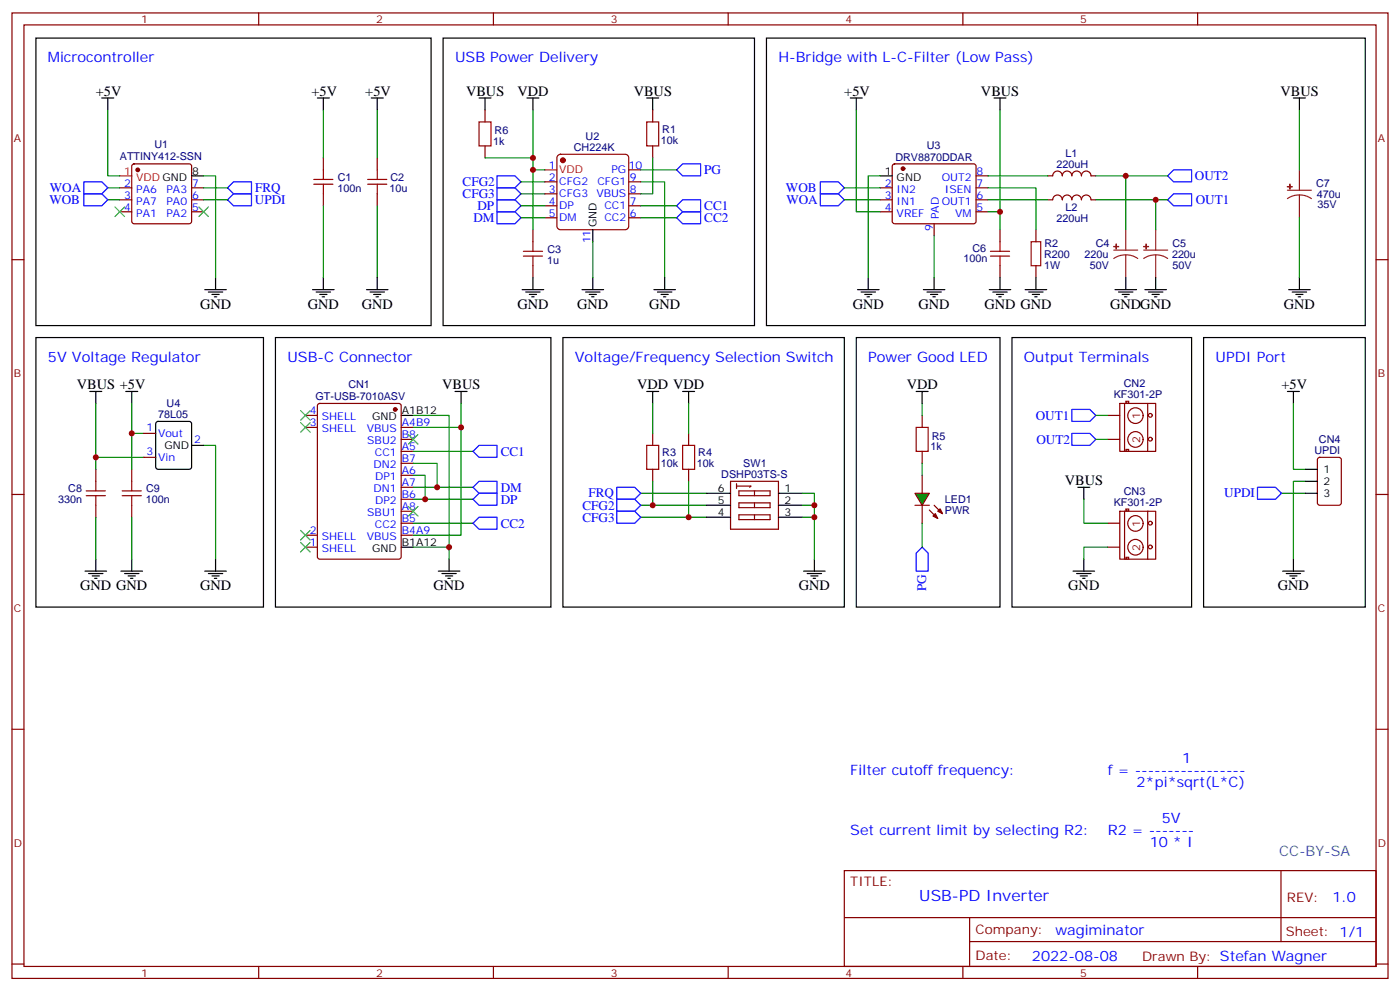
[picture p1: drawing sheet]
<svg xmlns="http://www.w3.org/2000/svg" width="412mm" height="292mm" viewBox="0 0 412 292" stroke-linecap="round" stroke-linejoin="round" font-family="sans-serif">
<g fill="none" stroke="#870000" stroke-width=".35">
<path d="M3.5 3.8h405.4v284.3h-405.4zM7.1 7.3h398.2v277.3h-398.2zM76.2 3.8v3.5M145.3 3.8v3.5M214.5 3.8v3.5M283.6 3.8v3.5M352.8 3.8v3.5M192.3 32.4v3.5M35.3 55.3h3.5M35.3 58.8h3.5M39 48.5l.5-.2h16.2l.5 .2 .2 .5v16.2l-.2 .5-.5 .2h-16.2l-.5-.2-.2-.5v-16.2zM56.4 55.3h3.6"/>
<path d="M56.4 58.8h3.6M95.2 46.5v3.5M95.2 57.1v3.5M111.1 46.5v3.5M111.1 57.1v3.5M160.5 53.6h3.5M160.5 57.1h3.5M185.2 53.6h3.5M185.2 57.1h3.5M185.2 50h3.5M192.3 43v3.5M259.3 55.3h3.5"/>
<path d="M259.3 58.8h3.5M263.1 48.5l.4-.2h23.3l.5 .2 .2 .5-.1 16.5-.6 .4-23.5-.1-.5-.6v-16.2zM287.5 55.3h3.5M287.5 58.8h3.5M287.5 51.8h3.5M308.7 51.8h1.4a1.41 1.41 0 0 1 1.4-1.4 1.41 1.41 0 0 1 1.4 1.4 1.41 1.41 0 0 1 1.4-1.4 1.41 1.41 0 0 1 1.4 1.4 1.41 1.41 0 0 1 1.4-1.4 1.41 1.41 0 0 1 1.5 1.4 1.41 1.41 0 0 1 1.4-1.4 1.41 1.41 0 0 1 1.4 1.4h1.4M308.7 58.8h1.4a1.41 1.41 0 0 1 1.4-1.4 1.41 1.41 0 0 1 1.4 1.5 1.41 1.41 0 0 1 1.4-1.5 1.41 1.41 0 0 1 1.4 1.5 1.41 1.41 0 0 1 1.4-1.5 1.41 1.41 0 0 1 1.5 1.5 1.41 1.41 0 0 1 1.4-1.5 1.41 1.41 0 0 1 1.4 1.5l1.4-.1M3.5 76.5h3.6M35.3 62.4h3.5M56.4 62.4h3.6M157 67.7v3.5M157 78.2v3.6"/>
<path d="M160.5 60.6h3.5M160.5 64.1h3.5M185.2 60.6h3.5M185.2 64.1h3.5M259.3 62.4h3.5M275.2 65.9v3.5M287.5 62.4h3.5M294.6 67.7v3.5M294.6 78.2v3.6M305.2 67.7v3.5M305.2 78.2v3.6M405.3 76.5h3.6"/>
<path d="M93.7 119l.5-.2h23.3l.6 .4 .1 44.8-.5 .6-23.5 .1-.7-.5v-44.7zM28.2 138.2v3.5M38.8 138.2v3.5M42.3 127.6h3.6M42.3 134.7h3.6M90 122.3h3.5M90 125.9h3.5M118.2 125.9h3.5M118.2 140h3.5M118.2 136.5h3.5M118.2 132.9h3.5M118.2 129.4h3.5"/>
<path d="M192.3 127.6v3.6M192.3 138.2v3.5M202.8 127.6v3.6M202.8 138.2v3.5M271.6 122.3v3.6M271.6 132.9v3.6M271.6 140v5.3M3.5 145.6h3.6M28.2 148.8v3.5M38.8 148.8v3.5M90 157.6h3.5M118.2 157.6h3.5"/>
<path d="M118.2 154.1h3.5M118.2 150.6h3.5M118.2 147h3.5M118.2 143.5h3.5M215.2 141.7h14.1v14.2h-14.1zM217 142.5v1.4M217 143.2h4.2l-.4 .3M217.7 144.6h9.1v1.4h-9.1zM217.7 148.1h9.1v1.4h-9.1zM217.7 151.6h9.1v1.4h-9.1zM222.2 144.6v1.4M222.2 148.1v1.4"/>
<path d="M222.2 151.6v1.4M271.6 148.8v5.3M405.3 145.6h3.6M90 161.1h3.5M3.5 214.8h3.6M405.3 214.8h3.6M248.7 256.4h156.6v28.2h-156.6zM377.3 256.4v20.9M248.7 270.2h156.5M285.6 277.3h119.6M285.6 270.2v14.2M3.5 283.9h3.6"/>
<path d="M76.2 284.6v3.5M145.3 284.6v3.5M214.5 284.6v3.5M283.6 284.6v3.5M352.8 284.6v3.5M405.3 283.9h3.6"/>
</g>
<g fill="none" stroke="#a10000" stroke-width=".35">
<path d="M190.5 35.9h3.5v7.1h-3.5zM92.4 52.8h5.7M92.4 54.3h5.7M95.2 50v2.8M95.2 54.3v2.8M108.3 52.8h5.6M108.3 54.3h5.6M111.1 50v2.8M111.1 54.3v2.8M154.2 75.4h5.6M154.2 74h5.6M157 71.2v2.8"/>
<path d="M157 75.4v2.8M291.7 75.4h5.7M291.7 74h5.7M294.6 71.2v2.8M294.6 75.4v2.8M303.7 71.2h2.9v7h-2.9zM190.5 131.2h3.5v7h-3.5zM201.1 131.2h3.5v7h-3.5zM269.9 125.9h3.5v7h-3.5zM25.4 146h5.6M25.4 144.6h5.6M28.2 141.7v2.9"/>
<path d="M28.2 146v2.8M36 146h5.6M36 144.6h5.6M38.8 141.7v2.9M38.8 146v2.8"/>
</g>
<g fill="none" stroke="#008700" stroke-width=".35">
<path d="M31.7 32.4v19.4h3.6M95.2 32.4v14.1M111.1 32.4v14.1M157 32.4v17.6h3.5M252.2 32.4v30h7.1M294.6 32.4v30h-3.6M382.8 32.4v17.6M31.7 55.3h3.6M31.7 58.8h3.6M60 51.8h3.5v30M60 55.3h7M60 58.8h7"/>
<path d="M153.5 57.1h7M153.5 53.6h7M157 50v17.7M188.7 53.6h7.1v28.2M188.7 50h10.6M192.3 46.5v10.6h-3.6M248.7 55.3h10.6M248.7 58.8h10.6M259.3 51.8h-3.5v30M291 55.3h14.2v12.4M291 58.8h17.7M291 51.8h17.7"/>
<path d="M322.8 58.8h21.2M322.8 51.8h21.2M331.6 51.8v15.9M340.4 58.8v8.9M95.2 60.6v21.2M111.1 60.6v21.2M153.5 60.6h7M153.5 64.1h7M174.6 71.2v10.6M188.7 60.6h10.6M188.7 64.1h10.6M275.2 69.4v12.4"/>
<path d="M294.6 62.4v5.3M382.8 64.1v17.7M28.2 118.8v15.9h14.1M38.8 118.8v8.8h3.5M135.8 118.8v38.8h-14.1M192.3 118.8v8.8M202.8 118.8v8.8M28.2 134.7v3.5M38.8 127.6v10.6M60 131.2h3.5v33.5M121.7 122.3h10.6v42.4M121.7 136.5h7.1v7"/>
<path d="M121.7 140h3.5v7M121.7 125.9h14.1M121.7 132.9h17.6M28.2 152.3v12.4M38.8 152.3v12.4M121.7 154.1h17.6M121.7 143.5h17.6M121.7 147h17.6M188.7 152.3h19.4M188.7 148.8h19.4M188.7 145.3h19.4M192.3 141.7v7.1"/>
<path d="M202.8 141.7v10.6M236.4 145.3h3.5v19.4M236.4 152.3h3.5M236.4 148.8h3.5M121.7 161.1h10.6"/>
</g>
<g fill="none" stroke="#000" stroke-width=".35">
<path d="M10.6 11.2h116.4v84.7h-116.4zM130.5 11.2h91.7v84.7h-91.7zM225.8 11.2h176.4v84.7h-176.4zM30 28.9h3.5M31.7 28.9v3.5M93.5 28.9h3.5M95.2 28.9v3.5M109.4 28.9h3.5M111.1 28.9v3.5M155.2 28.9h3.5M157 28.9v3.5M190.5 28.9h3.5"/>
<path d="M192.3 28.9v3.5M250.5 28.9h3.5M252.2 28.9v3.5M292.8 28.9h3.5M294.6 28.9v3.5M381 28.9h3.5M382.8 28.9v3.5M56.4 51.8h3.6M259.3 51.8h3.5M174.6 67.7v3.5M10.6 99.4h67v79.4h-67zM60.3 85.3h6.4"/>
<path d="M61.4 86h4.2M62.4 86.7h2.2M63.1 87.4h.8M63.5 81.8v3.5M81.1 99.4h81.2v79.4h-81.2zM92.1 85.3h6.3M93.1 86h4.3M94.2 86.7h2.1M94.9 87.4h.7M95.2 81.8v3.5M107.9 85.3h6.4M109 86h4.2"/>
<path d="M110.1 86.7h2.1M110.8 87.4h.7M111.1 81.8v3.5M153.8 85.3h6.4M154.9 86h4.2M155.9 86.7h2.1M156.6 87.4h.7M157 81.8v3.5M165.8 99.4h82.9v79.4h-82.9zM171.4 85.3h6.4M172.5 86h4.2M173.6 86.7h2.1"/>
<path d="M174.3 87.4h.7M174.6 81.8v3.5M192.6 85.3h6.4M193.7 86h4.2M194.7 86.7h2.1M195.4 87.4h.7M195.8 81.8v3.5M252.6 85.3h6.3M253.6 86h4.3M254.7 86.7h2.1M255.4 87.4h.7M255.8 81.8v3.5"/>
<path d="M272 85.3h6.3M273 86h4.3M274.1 86.7h2.1M274.8 87.4h.7M275.2 81.8v3.5M291.4 85.3h6.3M292.5 86h4.2M293.5 86.7h2.1M294.2 87.4h.7M294.6 81.8v3.5M302 85.3h6.3M303 86h4.3"/>
<path d="M304.1 86.7h2.1M304.8 87.4h.7M305.2 81.8v3.5M328.4 85.3h6.4M329.5 86h4.2M330.6 86.7h2.1M331.3 87.4h.7M331.6 81.8v3.5M337.3 85.3h6.3M338.3 86h4.2M339.4 86.7h2.1M340.1 87.4h.7"/>
<path d="M340.4 81.8v3.5M379.6 85.3h6.3M380.6 86h4.3M381.7 86.7h2.1M382.4 87.4h.7M382.8 81.8v3.5M26.5 115.3h3.5M28.2 115.3v3.5M37 115.3h3.6M38.8 115.3v3.5M134.1 115.3h3.5M135.8 115.3v3.5"/>
<path d="M190.5 115.3h3.5M192.3 115.3v3.5M201.1 115.3h3.5M202.8 115.3v3.5M46.1 124.3l.5-.2h9.1l.5 .2 .2 .5v12.7l-.2 .5-.5 .2h-9.1l-.5-.2-.2-.5v-12.7zM56.4 131.2h3.6M118.2 122.3h3.5M208.1 152.3h7.1M208.1 148.8h7.1M208.1 145.3h7.1M229.3 152.3h7.1M229.3 148.8h7.1"/>
<path d="M229.3 145.3h7.1M25 168.2h6.4M26.1 168.9h4.2M27.2 169.6h2.1M27.9 170.3h.7M28.2 164.7v3.5M35.6 168.2h6.4M36.7 168.9h4.2M37.7 169.6h2.2M38.5 170.3h.7M38.8 164.7v3.5M60.3 168.2h6.4"/>
<path d="M61.4 168.9h4.2M62.4 169.6h2.2M63.1 170.3h.8M63.5 164.7v3.5M118.2 161.1h3.5M129.1 168.2h6.4M130.2 168.9h4.2M131.2 169.6h2.1M131.9 170.3h.7M132.3 164.7v3.5M236.7 168.2h6.4M237.8 168.9h4.2"/>
<path d="M238.8 169.6h2.1M239.5 170.3h.7M239.9 164.7v3.5"/>
</g>
<g fill="#870000" stroke="#870000" stroke-width=".35">
<circle cx="40.6" cy="50" r=".53"/>
<circle cx="266" cy="49.7" r=".53"/>
<circle cx="116.4" cy="120.6" r=".53"/>
</g>
<path d="M35.3 51.8h3.5M160.5 50h3.5" fill="none" stroke="#f00" stroke-width=".35"/>
<g fill="none" stroke="#00f" stroke-width=".35">
<path d="M24.7 53.6h5.3l1.7 1.7-1.7 1.8h-5.3zM24.7 57.1h5.3l1.7 1.7-1.7 1.8h-5.3zM67 58.8l1.8-1.7h5.3v3.5h-5.3zM68.8 53.6h5.3v3.5h-5.3l-1.8-1.8zM146.4 55.3h5.3l1.8 1.8-1.8 1.7h-5.3zM146.4 51.8h5.3l1.8 1.8-1.8 1.7h-5.3zM146.4 58.8h5.3l1.8 1.8-1.8 1.8h-5.3zM199.3 50l1.8-1.7h5.3v3.5h-5.3zM241.7 57.1h5.2l1.8 1.7-1.8 1.8h-5.2zM241.7 53.6h5.2l1.8 1.7-1.8 1.8h-5.2zM344 58.8l1.7-1.7h5.3v3.5h-5.3zM345.7 50h5.3v3.6h-5.3l-1.7-1.8z"/>
<path d="M146.4 62.4h5.3l1.8 1.7-1.8 1.8h-5.3zM199.3 60.6l1.8-1.8h5.3v3.6h-5.3zM199.3 64.1l1.8-1.7h5.3v3.5h-5.3zM139.3 132.9l1.8-1.7h5.3v3.5h-5.3zM139.3 143.5l1.8-1.8h5.3v3.6h-5.3zM139.3 147l1.8-1.7h5.3v3.5h-5.3zM139.3 154.1l1.8-1.8h5.3v3.6h-5.3zM181.7 150.6h5.3l1.7 1.7-1.7 1.8h-5.3zM181.7 147h5.3l1.7 1.8-1.7 1.8h-5.3zM271.6 161.1l1.8 1.8v5.3h-3.5v-5.3z"/>
</g>
<path d="M164.3 45.9l.8-.5h19l.9 .5 .2 .6v20.1l-.2 .6-.9 .5h-19l-.6-.3-.5-.8v-20.1z" fill="none" stroke="#900" stroke-width=".35"/>
<circle cx="165.8" cy="47.2" r=".71" fill="#900" stroke="#900" stroke-width=".35"/>
<g fill="none" stroke="#8c2424" stroke-width=".35">
<path d="M379.2 56h7.1M382.8 57.4l1.8 .3 1.7 .8M382.8 57.4l-1.9 .3-1.7 .8M382.8 50v6M382.8 57.4v6.7M328.1 73.7h7M331.6 75.1l1.9 .2 1.6 .8M331.6 75.1l-1.8 .2-1.7 .8M331.6 67.7v6M331.6 75.1v6.7M336.9 73.7h7.1M340.4 75.1l1.9 .2 1.7 .8"/>
<path d="M340.4 75.1l-1.8 .2-1.7 .8M340.4 67.7v6M340.4 75.1v6.7"/>
</g>
<g fill="#8c2424" stroke="#8c2424" stroke-width=".35">
<path d="M328.1 72.6h1.4z"/>
<path d="M328.8 71.9v1.4z"/>
<path d="M336.9 72.6h1.4z"/>
<path d="M337.6 71.9v1.4z"/>
<path d="M379.2 55h1.4z"/>
<path d="M379.9 54.3l.1 1.4z"/>
</g>
<path d="M88.5 120.9l2.9 2.9M88.5 124.5l2.9 2.8M91.4 120.9l-2.9 2.9M91.4 124.5l-2.9 2.8M120.3 128l2.8 2.8M123.1 128l-2.8 2.8M88.5 156.2l2.9 2.8M88.5 159.7l2.9 2.9M91.4 156.2l-2.9 2.8M91.4 159.7l-2.9 2.9M120.3 149.2l2.8 2.8M123.1 149.2l-2.8 2.8" fill="none" stroke="#3c3" stroke-width=".35"/>
<path d="M269.5 145.3h4.3l-2.2 3.5z" fill="#0c0" stroke="#870000" stroke-width=".35"/>
<g fill="none" stroke="#870000" stroke-width=".35">
<path d="M142.9 32.4v3.5M142.9 43v3.5M329.8 118.8h10.6v14.1h-10.6zM331.3 118.8v14.1M331.6 118.2h.9v.5h-.9zM338.1 118.8v14.2M331.7 132.4h.8v.5h-.8zM388.3 134.9l.5-.2h5.6l.7 .4v13l-.5 .6-5.8 .1-.7-.5v-12.9zM269.5 148.8h4.3M273.8 150.2l2.4 2.5M275.2 148.8l2.4 2.5M329.8 150.6h10.6v14.1h-10.6z"/>
<path d="M331.3 150.6v14.1M331.6 149.9h.9v.6h-.9zM338.1 150.6v14.1M331.7 164.1h.8v.6h-.8z"/>
<circle cx="334.4" cy="129.4" r="2.28"/>
<circle cx="334.4" cy="122.4" r="2.28"/>
<circle cx="338.9" cy="122.3" r=".56"/>
<circle cx="338.9" cy="129.3" r=".56"/>
<circle cx="334.4" cy="154.2" r="2.28"/>
<circle cx="338.9" cy="154.1" r=".56"/>
<circle cx="334.4" cy="161.2" r="2.28"/>
<circle cx="338.9" cy="161.1" r=".56"/>
</g>
<g fill="#870000" stroke="#870000" stroke-width=".35">
<path d="M274.8 152l.7-.7 .7 1.4z"/>
<path d="M276.2 150.6l.7-.7 .7 1.4z"/>
</g>
<path d="M142.9 46.5h14.1M271.6 118.8v3.5M381 118.8v19.4h3.5M271.6 136.5v3.5M322.8 122.3h3.5M322.8 129.4h3.5M271.6 154.1v7M319.3 147v7.1h7M377.5 145.3h7M384.5 141.7h-3.5v23M326.3 161.1h-7v3.6" fill="none" stroke="#008700" stroke-width=".35"/>
<g fill="none" stroke="#000" stroke-width=".35">
<path d="M141.1 28.9h3.5M142.9 28.9v3.5M252.2 99.4h42.4v79.4h-42.4zM298.1 99.4h52.9v79.4h-52.9zM354.5 99.4h47.7v79.4h-47.7zM269.9 115.3h3.5M271.6 115.3v3.5M379.2 115.3h3.6M381 115.3v3.5M384.5 138.2h3.6M317.5 143.5h3.5M319.3 143.5v3.5"/>
<path d="M384.5 145.3h3.6M384.5 141.7h3.6M316.1 168.2h6.3M317.1 168.9h4.3M318.2 169.6h2.1M318.9 170.3h.7M319.3 164.7v3.5M377.8 168.2h6.4M378.9 168.9h4.2M379.9 169.6h2.2M380.6 170.3h.8M381 164.7v3.5"/>
</g>
<path d="M326.3 122.3h3.5M326.3 129.4h3.5M326.3 154.1h3.5M326.3 161.1h3.5" fill="none" stroke="#800000" stroke-width=".35"/>
<path d="M315.7 120.6h5.3l1.8 1.7-1.8 1.8h-5.3zM315.7 127.6h5.3l1.8 1.8-1.8 1.8h-5.3zM181.7 143.5h5.3l1.7 1.8-1.7 1.7h-5.3zM370.4 143.5h5.3l1.8 1.8-1.8 1.7h-5.3z" fill="none" stroke="#00f" stroke-width=".35"/>
<path d="M33.9 61l2.8 2.8M36.7 61l-2.8 2.8M58.6 61l2.8 2.8M61.4 61l-2.8 2.8" fill="none" stroke="#3c3" stroke-width=".35"/>
<path d="M141.1 35.9h3.5v7.1h-3.5z" fill="none" stroke="#a10000" stroke-width=".35"/>
<g fill="#c00">
<circle cx="157" cy="50" r=".88"/>
<circle cx="294.6" cy="62.4" r=".88"/>
<circle cx="331.6" cy="51.8" r=".88"/>
<circle cx="340.4" cy="58.8" r=".88"/>
<circle cx="38.8" cy="127.6" r=".88"/>
<circle cx="28.2" cy="134.7" r=".88"/>
<circle cx="135.8" cy="125.9" r=".88"/>
<circle cx="132.3" cy="161.1" r=".88"/>
<circle cx="128.8" cy="143.5" r=".88"/>
<circle cx="125.2" cy="147" r=".88"/>
<circle cx="239.9" cy="148.8" r=".88"/>
<circle cx="239.9" cy="152.3" r=".88"/>
<circle cx="192.3" cy="148.8" r=".88"/>
<circle cx="202.8" cy="152.3" r=".88"/>
<circle cx="157" cy="46.5" r=".88"/>
</g>
<text font-size="4.6" fill="#00f" x="270.8" y="265.4">USB-PD Inverter</text>
<g font-size="4.2" fill="#00f">
<text x="14.1" y="18.3">Microcontroller</text>
<text x="134.1" y="18.3">USB Power Delivery</text>
<text x="229.3" y="18.3">H-Bridge with L-C-Filter (Low Pass)</text>
<text x="14.1" y="106.5">5V Voltage Regulator</text>
<text x="84.7" y="106.5">USB-C Connector</text>
<text x="169.3" y="106.5">Voltage/Frequency Selection Switch</text>
<text x="255.8" y="106.5">Power Good LED</text>
<text x="301.6" y="106.5">Output Terminals</text>
<text x="358.1" y="106.5">UPDI Port</text>
<text x="348.2" y="224.6">1</text>
<text x="250.5" y="228.2">Filter cutoff frequency:</text>
<text x="326.3" y="228.2">f = -----------------</text>
<text x="334.8" y="231.7">2*pi*sqrt(L*C)</text>
<text x="250.5" y="245.8">Set current limit by selecting R2:</text>
<text x="326.3" y="245.8">R2 = -------</text>
<text x="342.2" y="242.3">5V</text>
<text x="338.7" y="249.3">10 * I</text>
<text x="392.5" y="265.7">1.0</text>
<text x="310.9" y="275.2">wagiminator</text>
<text x="304" y="283">2022-08-08</text>
</g>
<g font-size="4.2">
<text x="28.2" y="28.2">+5V</text>
<text x="91.7" y="28.2">+5V</text>
<text x="107.6" y="28.2">+5V</text>
<text x="137.3" y="28.2">VBUS</text>
<text x="152.4" y="28.2">VDD</text>
<text x="186.7" y="28.2">VBUS</text>
<text x="248.7" y="28.2">+5V</text>
<text x="289" y="28.2">VBUS</text>
<text x="377.2" y="28.2">VBUS</text>
<text x="58.9" y="90.9">GND</text>
<text x="90.7" y="90.9">GND</text>
<text x="106.5" y="90.9">GND</text>
<text x="152.4" y="90.9">GND</text>
<text x="170" y="90.9">GND</text>
<text x="191.2" y="90.9">GND</text>
<text x="251.2" y="90.9">GND</text>
<text x="270.6" y="90.9">GND</text>
<text x="290" y="90.9">GND GND</text>
<text x="327" y="90.9">GNDGND</text>
<text x="378.2" y="90.9">GND</text>
<text x="22.6" y="114.6">VBUS +5V</text>
<text x="130.2" y="114.6">VBUS</text>
<text x="187.7" y="114.6">VDD VDD</text>
<text x="267.1" y="114.6">VDD</text>
<text x="377.5" y="114.6">+5V</text>
<text x="313.7" y="142.8">VBUS</text>
<text x="23.6" y="173.8">GND GND</text>
<text x="58.9" y="173.8">GND</text>
<text x="127.7" y="173.8">GND</text>
<text x="235.3" y="173.8">GND</text>
<text x="314.7" y="173.8">GND</text>
<text x="376.4" y="173.8">GND</text>
</g>
<text font-size="4.2" fill="#0099b0" x="376.8" y="252.2">CC-BY-SA</text>
<g font-size="3.9" fill="#00f">
<text x="207.5" y="51.3">PG</text>
<text x="352" y="53">OUT2</text>
<text x="14.7" y="56.6">WOA</text>
<text x="75.2" y="56.6">FRQ</text>
<text x="136.3" y="58.3">CFG3</text>
<text x="136.3" y="54.8">CFG2</text>
<text x="231.5" y="56.6">WOB</text>
<text x="14.5" y="60.1">WOB</text>
<text x="75.1" y="60.1">UPDI</text>
<text x="139.4" y="65.4">DM</text>
<text x="140.6" y="61.9">DP</text>
<text x="207.5" y="61.9">CC1</text>
<text x="207.5" y="65.4">CC2</text>
<text x="231.6" y="60.1">WOA</text>
<text x="352.2" y="60.1">OUT1</text>
<text x="305.1" y="123.5">OUT1</text>
<text x="305.3" y="130.6">OUT2</text>
<text x="147.5" y="134.2">CC1</text>
<text x="147.5" y="144.8">DM</text>
<text x="147.5" y="148.3">DP</text>
<text x="173.4" y="146.5">FRQ</text>
<text x="360.6" y="146.5">UPDI</text>
<text x="147.5" y="155.4">CC2</text>
<text x="171.6" y="153.6">CFG3</text>
<text x="171.6" y="150.1">CFG2</text>
<text x="272.9" y="174.2" transform="rotate(-90 272.9 174.2)">PG</text>
</g>
<g font-size="3.9" fill="#800">
<text x="250.5" y="261">TITLE:</text>
<text x="379.1" y="265.7">REV:</text>
<text x="287.4" y="275.2">Company:</text>
<text x="378.7" y="275.8">Sheet: 1/1</text>
<text x="287.4" y="282.9">Date:</text>
<text x="336.4" y="282.9">Drawn By: Stefan Wagner</text>
</g>
<g font-size="3.2" fill="#800">
<text x="41.6" y="6.8">1</text>
<text x="110.8" y="6.8">2</text>
<text x="179.9" y="6.8">3</text>
<text x="249.1" y="6.8">4</text>
<text x="318.2" y="6.8">5</text>
<text x="4.1" y="41.9">A</text>
<text x="405.9" y="41.9">A</text>
<text x="4.1" y="111.1">B</text>
<text x="405.9" y="111.1">B</text>
<text x="335.9" y="123.4" transform="rotate(-90 335.9 123.4)">1</text>
<text x="335.9" y="130.5" transform="rotate(-90 335.9 130.5)">2</text>
<text x="335.9" y="155.2" transform="rotate(-90 335.9 155.2)">1</text>
<text x="335.9" y="162.3" transform="rotate(-90 335.9 162.3)">2</text>
<text x="4.1" y="180.2">C</text>
<text x="405.9" y="180.2">C</text>
<text x="4.1" y="249.3">D</text>
<text x="405.9" y="249.3">D</text>
<text x="41.6" y="287.6">1</text>
<text x="110.8" y="287.6">2</text>
<text x="179.9" y="287.6">3</text>
<text x="249.1" y="287.6">4</text>
<text x="318.2" y="287.6">5</text>
</g>
<g font-size="3.2" fill="#000080">
<text x="145.7" y="39.5">R6</text>
<text x="172.5" y="41.1">U2</text>
<text x="195.1" y="39.1">R1</text>
<text x="35.3" y="47.3">ATTINY412-SSN</text>
<text x="45.5" y="43.7">U1</text>
<text x="145.3" y="42.7">1k</text>
<text x="169" y="44.5">CH224K</text>
<text x="194.7" y="42.3">10k</text>
<text x="263.7" y="47.3">DRV8870DDAR</text>
<text x="273" y="43.9">U3</text>
<text x="313.9" y="46.1">L1</text>
<text x="99.5" y="53.3">C1</text>
<text x="115" y="53.3">C2</text>
<text x="311.2" y="49.4">220uH</text>
<text x="99.4" y="56.5">100n</text>
<text x="114.7" y="56.5">10u</text>
<text x="387.7" y="55">C7</text>
<text x="387.9" y="58.2">470u</text>
<text x="311.2" y="65.3">220uH</text>
<text x="313.9" y="62.1">L2</text>
<text x="388.1" y="61.3">35V</text>
<text x="161.1" y="77.7">1u</text>
<text x="161.2" y="74.5">C3</text>
<text x="283.9" y="77.3">100n</text>
<text x="286.5" y="74.1">C6</text>
<text x="307.6" y="75.8">R200</text>
<text x="307.6" y="72.7">R2</text>
<text x="319.5" y="75.8">220u</text>
<text x="322.8" y="72.7">C4</text>
<text x="345.2" y="75.8">220u</text>
<text x="345.4" y="72.7">C5</text>
<text x="307.6" y="79.3">1W</text>
<text x="321" y="79.3">50V</text>
<text x="345.4" y="79.3">50V</text>
<text x="331" y="113.9">CN2</text>
<text x="49.1" y="119.9">U4</text>
<text x="92.9" y="117.8">GT-USB-7010ASV</text>
<text x="102.6" y="114.3">CN1</text>
<text x="328.1" y="117.2">KF301-2P</text>
<text x="46.6" y="123.1">78L05</text>
<text x="274.5" y="129.5">R5</text>
<text x="388.5" y="130.5">CN4</text>
<text x="194.7" y="137.6">10k</text>
<text x="195.1" y="134.4">R3</text>
<text x="205.3" y="137.6">10k</text>
<text x="205.7" y="134.4">R4</text>
<text x="219" y="137.4">SW1</text>
<text x="274.1" y="132.6">1k</text>
<text x="387.2" y="133.6">UPDI</text>
<text x="212.5" y="140.8">DSHP03TS-S</text>
<text x="17.2" y="148.2">330n</text>
<text x="20.1" y="145">C8</text>
<text x="43" y="148.2">100n</text>
<text x="43" y="145">C9</text>
<text x="278.3" y="148.2">LED1</text>
<text x="328.1" y="148.9">KF301-2P</text>
<text x="331" y="145.7">CN3</text>
<text x="278.3" y="151.4">PWR</text>
</g>
<g font-size="3.2" fill="#f00">
<text x="36.6" y="51.4">1</text>
<text x="40.1" y="53.2">VDD GND</text>
<text x="164.7" y="51.1">VDD</text>
</g>
<g font-size="3.2">
<text x="56.6" y="51.4">8</text>
<text x="260.6" y="51.4">1</text>
<text x="264.1" y="53.2">GND</text>
<text x="175.7" y="67" transform="rotate(-90 175.7 67)">GND</text>
<text x="109.6" y="123.8">GND</text>
<text x="118.4" y="122">A1B12</text>
<text x="48.5" y="132.2">GND</text>
<text x="389.8" y="139.3">1</text>
<text x="389.8" y="142.8">2</text>
<text x="211.4" y="148.4">5</text>
<text x="211.4" y="144.9">6</text>
<text x="231.1" y="148.4">2</text>
<text x="231.1" y="144.9">1</text>
<text x="389.8" y="146.3">3</text>
<text x="211.4" y="152">4</text>
<text x="231.1" y="152">3</text>
<text x="118.4" y="160.8">B1A12</text>
<text x="109.6" y="162.6">GND</text>
</g>
<g font-size="3.2" fill="#00f">
<text x="161.7" y="49.7">1</text>
<text x="161.7" y="53.2">2</text>
<text x="180.1" y="51.1">PG</text>
<text x="185.2" y="49.7">10</text>
<text x="185.6" y="53.2">9</text>
<text x="277.4" y="53.2">OUT2</text>
<text x="287.7" y="51.4">8</text>
<text x="36.6" y="55">2</text>
<text x="36.6" y="58.5">3</text>
<text x="40.1" y="56.7">PA6</text>
<text x="49" y="56.7">PA3</text>
<text x="56.6" y="58.5">6</text>
<text x="56.6" y="55">7</text>
<text x="161.7" y="56.7">3</text>
<text x="164.7" y="54.6">CFG2</text>
<text x="164.7" y="58.1">CFG3</text>
<text x="175.7" y="58.1">VBUS</text>
<text x="176" y="54.6">CFG1</text>
<text x="185.6" y="56.7">8</text>
<text x="260.6" y="55">2</text>
<text x="260.6" y="58.5">3</text>
<text x="264.1" y="56.7">IN2</text>
<text x="278.3" y="56.7">ISEN</text>
<text x="287.7" y="58.5">6</text>
<text x="287.7" y="55">7</text>
<text x="36.6" y="62">4</text>
<text x="40.1" y="60.3">PA7</text>
<text x="40.1" y="63.8">PA1</text>
<text x="49" y="63.8">PA2</text>
<text x="49" y="60.3">PA0</text>
<text x="56.6" y="62">5</text>
<text x="161.7" y="60.3">4</text>
<text x="161.7" y="63.8">5</text>
<text x="164.7" y="61.7">DP</text>
<text x="164.7" y="65.2">DM</text>
<text x="178.1" y="65.2">CC2</text>
<text x="178.1" y="61.7">CC1</text>
<text x="185.6" y="63.8">6</text>
<text x="185.6" y="60.3">7</text>
<text x="260.6" y="62">4</text>
<text x="264.1" y="60.3">IN1</text>
<text x="264.1" y="63.8">VREF</text>
<text x="276.6" y="64.6" transform="rotate(-90 276.6 64.6)">PAD</text>
<text x="277.4" y="60.3">OUT1</text>
<text x="281.4" y="63.8">VM</text>
<text x="287.7" y="62">5</text>
<text x="173.9" y="71.7" transform="rotate(-90 173.9 71.7)">11</text>
<text x="274.8" y="68.1" transform="rotate(-90 274.8 68.1)">9</text>
<text x="91.3" y="122">4</text>
<text x="91.3" y="125.5">3</text>
<text x="94.8" y="123.8">SHELL</text>
<text x="118.4" y="125.5">A4B9</text>
<text x="43.1" y="126.9">1</text>
<text x="46.6" y="128.7">Vout</text>
<text x="57.1" y="130.5">2</text>
<text x="94.8" y="127.3">SHELL</text>
<text x="108" y="127.3">VBUS</text>
<text x="108.2" y="130.8">SBU2</text>
<text x="118.4" y="129">B8</text>
<text x="43.1" y="134">3</text>
<text x="46.6" y="135.7">Vin</text>
<text x="110" y="137.9">DN2</text>
<text x="110.4" y="134.3">CC1</text>
<text x="118.4" y="136.1">B7</text>
<text x="118.4" y="132.6">A5</text>
<text x="110.5" y="141.4">DP1</text>
<text x="118.4" y="143.2">A7</text>
<text x="118.4" y="139.6">A6</text>
<text x="110" y="144.9">DN1</text>
<text x="110.5" y="148.4">DP2</text>
<text x="118.4" y="146.7">B6</text>
<text x="108.2" y="152">SBU1</text>
<text x="110.4" y="155.5">CC2</text>
<text x="118.4" y="153.7">B5</text>
<text x="118.4" y="150.2">A8</text>
<text x="91.3" y="157.3">2</text>
<text x="91.3" y="160.8">1</text>
<text x="94.8" y="159">SHELL</text>
<text x="108" y="159">VBUS</text>
<text x="118.4" y="157.3">B4A9</text>
<text x="94.8" y="162.6">SHELL</text>
</g>
</svg>
